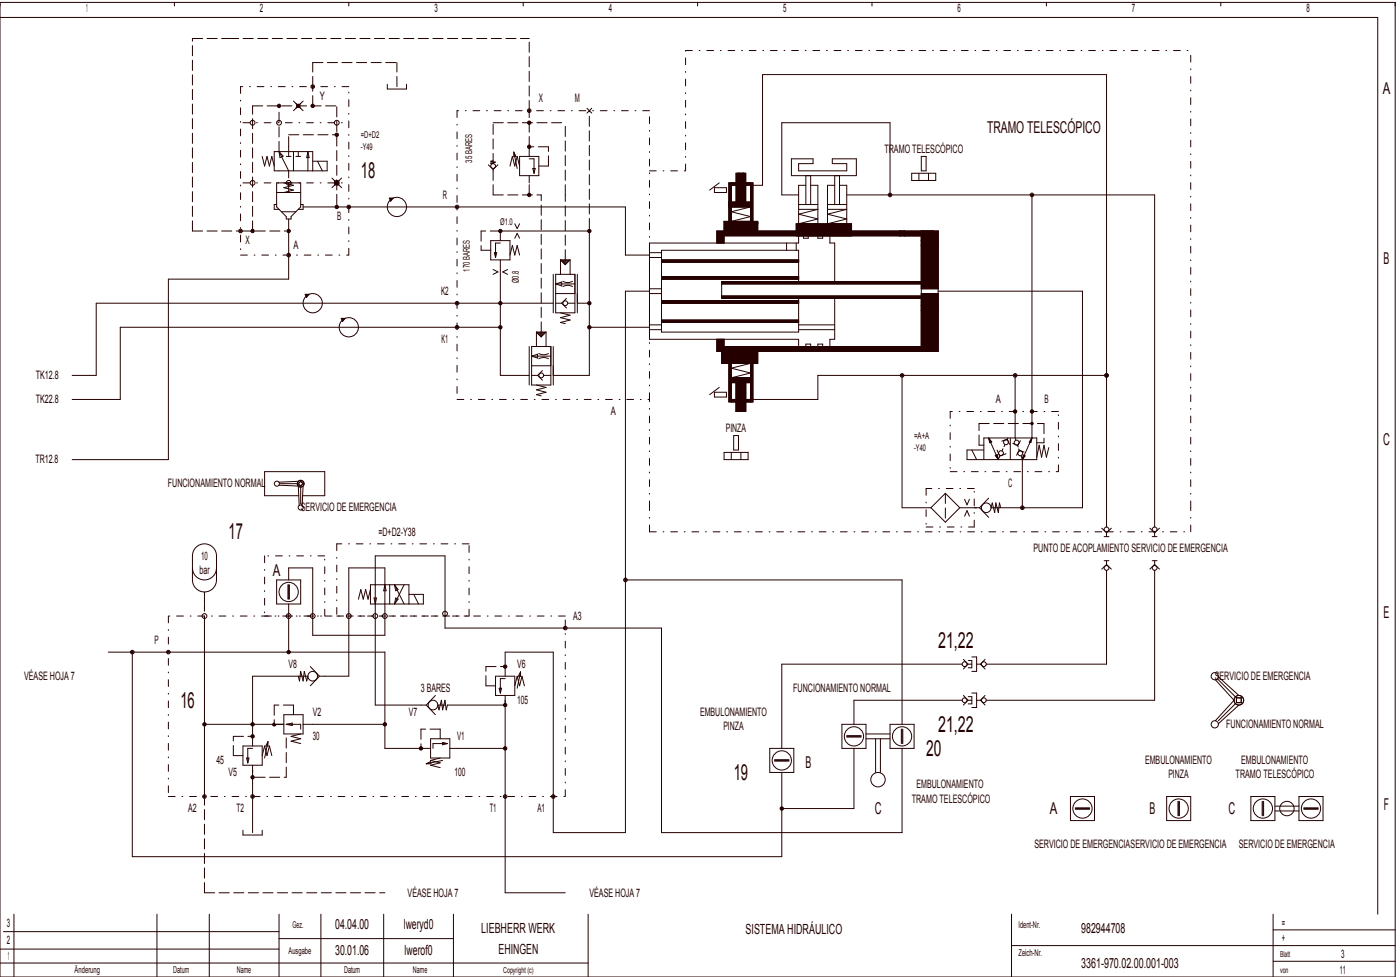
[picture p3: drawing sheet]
<svg xmlns="http://www.w3.org/2000/svg" width="582mm" height="406mm" viewBox="0 0 582 406" stroke-linecap="round" stroke-linejoin="round" font-family="sans-serif">
<g fill="none" stroke="#240000" stroke-width=".42">
<path d="M244 45l2 2M246 45l-2 2M203 68.5l2 1.9M205 66.8l-1 .2 2 .4-2 .4 1 .2M205 70.4v.6M207 68.5l-2 1.9M212 69l1-4 1 4 1-4 1 4M213.6 63.2l.9 1.8-.9 .1zM213.6 63.2l1.4 6.8M216 65h8v8h-8zM220 61v4M220 73v3"/>
<path d="M220 66h2v6M221.5 70h1l-.5 2zM204 100h8v8h-8zM208 96v4M214 93l1 2 1-2M214 99l1-2 1 2M205 112l2 1-2 1M205.5 105h1l-.5 2zM208 108v4M208 101h-2v6M211 112l-2 1 2 1M212 106l1-4 1 4 1-4 1 4"/>
<path d="M230 114v16M231 114h8v16h-8zM231 118h8M231 118l2.5-.8v1.6zM233 108h4M233 108v6M233 108l2 2 2-2M233.5 108l1.5 1.5 1.6-1.5M234 116.9l2.3 .5 1.7-.5M234 119.1l2.3-.5 1.7 .5M234.1 108.1l.9 .9M234.7 108l.3 .5"/>
<path d="M235.5 108l-.5 .4M235.9 108.1l-.9 .8M237 108v6M240 114v16M223 138h4M223 138v6M223 138l2 2 2-2M223.5 138l1.5 1.5 1.6-1.5M224.1 138.1l.9 .9M224.7 138l.3 .5M225.5 138l-.5 .4M225.9 138.1l-.9 .8"/>
<path d="M227 138v6M231 122h8M231 126h2.5M233 130l4 1-4 1 4 1-4 1 2 .5M233.5 126l2 2M235.5 124l-2 2M236 126h3M220 144v16M221 144h8v16h-8zM221 152h8M221 148h8M221 148l2.5-.8v1.6z"/>
<path d="M221 156h2.5M223 160l4 1-4 1 4 1-4 1 2 .5M223.5 156l2 2M224 146.9l2.3 .5 1.7-.5M224 149.1l2.3-.5 1.7 .5M225.5 154l-2 2M226 156h3M230 144v16M304 159h8M307 159v12h2v-12M312 151h-8v16h3M312 151l-8 2 8 2-8 2h8"/>
<path d="M312 151v16h-3"/>
<circle cx="220" cy="51" r=".7"/>
<circle cx="220" cy="51" r=".5"/>
<circle cx="220" cy="51" r=".2"/>
<circle cx="205" cy="69" r="1"/>
<circle cx="220" cy="61" r=".5"/>
<circle cx="220" cy="61" r=".7"/>
<circle cx="220" cy="61" r=".2"/>
<circle cx="208" cy="96" r=".5"/>
<circle cx="208" cy="96" r=".7"/>
<circle cx="208" cy="96" r=".2"/>
<circle cx="220" cy="81" r=".7"/>
<circle cx="220" cy="81" r=".5"/>
<circle cx="220" cy="81" r=".2"/>
<circle cx="245" cy="96" r=".7"/>
<circle cx="245" cy="96" r=".5"/>
<circle cx="245" cy="96" r=".2"/>
<circle cx="208" cy="126" r=".5"/>
<circle cx="208" cy="126" r=".7"/>
<circle cx="208" cy="126" r=".2"/>
<circle cx="235" cy="126" r="1"/>
<circle cx="245" cy="136" r=".7"/>
<circle cx="245" cy="126" r=".7"/>
<circle cx="245" cy="136" r=".5"/>
<circle cx="245" cy="126" r=".5"/>
<circle cx="245" cy="136" r=".2"/>
<circle cx="245" cy="126" r=".2"/>
<circle cx="225" cy="156" r="1"/>
</g>
<path d="M228 69h-4M228 61h-8M228 69v-8M200 96v8M208 96h-8M200 104h4" fill="none" stroke="#240000" stroke-width=".42" stroke-dasharray="4.2 1.8"/>
<circle cx="303" cy="151" r=".18" fill="#240000"/>
<path d="M303 151h10" fill="none" stroke="#240000" stroke-width=".42"/>
<circle cx="313" cy="151" r=".18" fill="#240000"/>
<g fill="none" stroke="#240000" stroke-width=".42">
<path d="M0 1h580v405h-580zM0 7.2h572.8v372.7M72.5 1v1.5M145 1v1.5M217.5 1v1.5M290 1v1.5M362.5 1v1.5M435 1v1.5M507.5 1v1.5M161 35v2h8v-2M122 42l4 4M126 42l-4 4"/>
<path d="M109 65l1 4 1-4 1 4 1-4 1 4M115 76h10v10l-4 4v1h-2v-1l-4-4zM115 80h10M116 63l4 8M116 63l1.7 1.9-1.3 .6zM118 76l4 1-4 1 4 1-4 1M119 65h2M120 61v4M122 63v8M123 65h2M124 63v2M128 63v8"/>
<path d="M128 63l.5 2.5h-1zM130 67h6v4h-22v-8h16v8M132 67l2 4M138 74l4 4M142 74l-4 4M297 78h5v2h-5zM299 76l-4 3M304 76v16l8-2-8-2 8-2h-9M304 77h2M307 76h-4v16M307 72v12M309 76h4v16"/>
<path d="M309 72v12M309 77h3M312 76v16M313 77h4v-46h143v188M329 66h9v2h-6v3h20v-3h-6v-2h10v7h-27zM335 77h-3v16l8-2-8-2 8-2h-8M335 73v12M337 77h3v16M337 73v12M347 77h-3v16l8-2-8-2 8-2h-8M347 73v12M349 77h3v16"/>
<path d="M349 73v12M379 72h10v3h-10zM382 72v3M383 65h2v6h-2zM386 72v3M115 85h-1v2h2M117 88h6M120 91v25h-50v75h-40M125 85h1v2h-2M126 86h134v20h10M161.9 82.3h1.6l-1.2 1.3zM162.3 82.5h.8l-.6 .7z"/>
<path d="M208 96h37v60h-15M301 97h14v-5h-14v9M301 95h13M303 84h9M306 84v-12h4v12M307 92v5M307 93h8M308 92v1M314 92.5v4.5M315 92.5h-9v4.5M331 98v-5h23v5M332 98v3h-62v40h62v3"/>
<path d="M332 85h8M332 81h-7v-30h45v30M334 98v1h2v-1M340 98v1h2v-1M344 85h8M345 98v3h2v16M352 81h128v138M374 96v2M376 96v2M383 96v50M383 100h7M388 96v2h-87"/>
<path d="M429 81v101M208 112v44h12M270 120h5M270 107h5M270 105h5M275 116h57M275 115h57M275 109h57M275 108h57M298 101v-5h92v50h-92v-5M300 118h83M327 101v3"/>
<path d="M331 101v3M332 117v-13h-57v34h57v-14M383 117h-83v7h83M383 120h7M383 102h7M126.8 122.3h1.7l-1.2 1.3zM127.3 122.5h.8l-.6 .7zM141.9 132.3h1.6l-1.2 1.4zM142.2 132.5h.9l-.6 .7zM208 136h-158v30h-20M230 126h-190v30h-10M240 126h5"/>
<path d="M245 136h25M270 137h5M270 135h5M270 122h5M270 121h-10v225h-30v-75h-20v5M275 126h57M275 125h57M275 134h57M275 133h57M300 123h83M331 125v1M332 137h15"/>
<path d="M332 135h15M347 124v17h-2v3M383 122h7M383 129h7M383 127h7M390 121h60v90h-38l.5-2 1 4 .5-4 1 4 .5-4 .5 2M301 141v5M303 144v2M304 151v16M304 159h8M304 157h8M306 159v12h4v-12"/>
<path d="M308 144v2M310 144v2M312 151v16M315 146v5h-15v-7h88v2M335 144v-1h2v1M340 144v-1h2v1M375 156v55h12M422 156v26M460 156h-120v10h-27M297 163h5v2h-5zM299 161l-4 3M304 166h2"/>
<path d="M306 167h-3v-17h10v17h-3M310 166h2M301 188h10v3h-10zM304 188v3M305 181h2v6h-2zM308 188v3M404 187l2 4M409 187h-7v4h29v-9h-22v9M411 182l.5 2M411.5 184l.8-.4-1.3-1.6 4 9M412 183.6l.1 .1M412 183.6l-.8-1 .4 1.3"/>
<path d="M413.7 189.3l1.3 1.7M414.3 189.1l.5 1.4-.9-1.3M414.5 187l1.1 2.6M414.6 189l-.9 .3 .8-.3 .5 1.9M415.2 190.4l-.2 .5M415.4 190l-.3 .5M415.6 189.6l-.3 .5M416.9 186.5l-.4 .9M417.8 184.7l-.4 .9M418.2 188.6l-2.6 1M418.8 182.5l.9 2.2M418.8 182.5l-2.3 .8"/>
<path d="M419 182l-.2 .5M420 182v9M421 184.2l2.1 1M422 182l.3 .9M423.1 185.2l.2 .6M423.5 186.5l.2 .6M423.7 187.1l-1.1 2.1M423.7 187.1l2 .8M424.2 183.1l-1.1 2.1M424.5 189.3l.5 1.7M425 191v20M425.4 189.1l.7 .4-1.1 1.5z"/>
<path d="M425.6 189.2l-.4 1.3M426 189.4l-.7 1M428.8 182.5l-.5 1.4M428.8 182.4l-.7 1.4M429 182l-4 9M429 182l-1.1 1.7 .6 .3M429 182l-.5 2M436 186l-1 4-1-5-1 5-1-5-1 5M116 201.6l8 .4 .4 8M116.6 201h6.9M124 200l-8 .4M124.2 206h-14.2v-10h25v10h-9.2"/>
<path d="M125 202.5v6.9M125 200l1 1-1 1-1-1zM126 202l-.4 8M387 211l6 6 6-6M387 211l6-6 6 6M399 211h8.2M401 214.5l1-2.3 1 2.3M401 207.5l1 2.3 1-2.3M407.2 211l3.8 4M411 207l-3.8 4M458 219.5l2 1.9M462 219.5l-2 1.9"/>
<path d="M478 219.5l2 1.9M482 219.5l-2 1.9M80 236a5 5 0 0 0 5 5 5 5 0 0 0 5-5M81.8 227.2a5 5 0 0 1 5.3-.7 5 5 0 0 1 2.9 4.5v10a5 5 0 0 1-5 5 5 5 0 0 1-5-5l.1-10.9 .6-1.6zM459 233h2M459 223h2M460 221.4v1.6M460 233v1.6M460 237v39h-50M460 234.6l-2 1.9M460 234.6l2 1.9M479 233h2"/>
<path d="M479 223h2M480 221.4v1.6M480 233v1.6M480 237v54h-70M480 234.6l-2 1.9M480 234.6l2 1.9M85 246v5M85 256v75M115 241h10v10h-10zM119.7 243v6M120 241v-5h10v28h30v-28h-15v45h-12.2M120 243v6"/>
<path d="M120 251v20M120.3 243v6M154 245l-1 4-1-4-1 4-1-4-1 4M155.5 248.5h1l-.5 2.5zM160 243l.5 2.5h-1zM162 243v8M164 243l4 8M164 243l1.5 2-1 .5zM164.5 248.5l1 .5-1.5 2zM168 243l-4 8M170 247h6v4h-22v-8h16v8M172 247l2 4"/>
<path d="M260 241h115v60M45 271h115v40h19M55 271v85h270v-35M129 277l3.8 4M210 277v4M216.4 279.2v1.9l-.9-.1zM216.4 279.2l-1.4 6.8M400 276h-75v35M400.5 274l1.9 2M402.4 276h1.6M402.4 276l-1.9 2M402.5 274.5h1.5v3h-1.5"/>
<path d="M404 273h2v6h-2M406 276h1.6M407.6 276l1.9 2M409.5 274l-1.9 2M118 297h8v8h-8zM124 281l.5 2 .5-4 1 4 .5-4 1 4 .5-2h-23v29M132.8 281l-3.8 4M177.2 293h-21.2v-62h29v30h90v85h100v-35M177.2 293l3.8 4M181 289l-3.8 4M185 293h-3l.5 2 1-4 .5 4 1-4 .5 4 .5-2h24M206 281h8v8h-8z"/>
<path d="M207.5 286h1l-.5 2zM210 282h-2v6M210 289v82h25M214 285l1-4 1 4 1-4 1 4M400 291h-45v10M400.5 289l1.9 2M402.4 291h1.6M402.4 291l-1.9 2M402.5 289.5h1.5v3h-1.5M404 288h2v6h-2M406 291h1.6M407.6 291l1.9 2"/>
<path d="M409.5 289l-1.9 2M505.2 282.5l7.8 8.5-7.8 8.5M506.5 282.5l7 7M506.5 281.2l8.5 7.8M513.5 292.5l-7 7M514 290h2v2h-2zM515 293l-8.5 7.7M85 301h33M101 310h8v8h-8zM102.5 315h1l-.5 2zM105 311h-2v6M105 318v28"/>
<path d="M109 314l1-4 1 4 1-4 1 4M111.4 308.2v1.9l-.9-.1zM111.4 308.2l-1.4 6.8M113.3 301a.7 .7 0 0 0 .7 .7 .7 .7 0 0 0 .7-.7M114 300.5a.5 .5 0 0 0-.5 .5 .5 .5 0 0 0 .5 .5 .5 .5 0 0 0 .5-.5M114 300.8l-.1 .3 .3-.1M119 301h6v2M119 301l2.5-.5v1zM125 305l-4 1 4 1-4 1 4 1M126 301h34M177.2 317.4l1.8-.9 .1 .9zM179 307h8v8h-8z"/>
<path d="M183 315l-4 1 4 1-4 1 4 1M184 308.5l2 .5-2 .5zM184 316l-6.8 1.4M186 309h-6v2M187 311h23M320 311h10v10h-10zM322 316h6M322 315.7h6M322 316.3h6M350 301h10v10h-10zM352 306h6M352 305.7h6"/>
<path d="M352 306.3h6M355 311v25h-30M360 305h10M360 307h10M364 307v14M366 307v14M370 301h10v10h-10zM374.7 303v6M375 303v6M375.3 303v6M445 331h10v10h-10zM447 336h6"/>
<path d="M447 335.7h6M447 336.3h6M485 331h10v10h-10zM489.7 333v6M490 333v6M490.3 333v6M520 331h10v10h-10zM524.7 333v6M525 333v6M525.3 333v6M530 337h10M530 335h10"/>
<path d="M540 331h10v10h-10zM542 336h6M542 335.7h6M542 336.3h6M101 345v2h8v-2M5.8 379.9v26.1M65.2 379.9v26.1M87 379.9v26.1M116 379.9v26.1M133.4 379.9v26.1M159.5 379.9v26.1M188.5 379.9v26.1"/>
<path d="M244.5 379.9v26.1M420.5 379.9v26.1M529.2 379.9v26.1M0 394.4h116M1.4 387.1h114.6M116 390h72.5M420.5 392.9h159.5M529.2 399.5h50.8M529.2 386.4h50.8M0 400.2h244.5"/>
<circle cx="130" cy="36" r=".75"/>
<circle cx="130" cy="36" r=".38"/>
<circle cx="105" cy="51" r="1"/>
<circle cx="116" cy="51" r="1"/>
<circle cx="116" cy="44" r=".7"/>
<circle cx="116" cy="44" r=".5"/>
<circle cx="116" cy="44" r=".2"/>
<circle cx="124" cy="44" r=".5"/>
<circle cx="124" cy="44" r=".7"/>
<circle cx="124" cy="44" r=".2"/>
<circle cx="130" cy="44" r=".5"/>
<circle cx="130" cy="44" r=".7"/>
<circle cx="130" cy="44" r=".2"/>
<circle cx="140" cy="51" r="1"/>
<circle cx="140" cy="56" r=".7"/>
<circle cx="140" cy="56" r=".5"/>
<circle cx="140" cy="56" r=".2"/>
<circle cx="220" cy="46" r=".75"/>
<circle cx="220" cy="46" r=".38"/>
<circle cx="105" cy="76" r="1"/>
<circle cx="120" cy="76" r="1"/>
<circle cx="140" cy="76" r="1"/>
<circle cx="140" cy="76" r=".7"/>
<circle cx="140" cy="76" r=".5"/>
<circle cx="140" cy="76" r=".2"/>
<circle cx="100" cy="96" r=".75"/>
<circle cx="100" cy="96" r=".38"/>
<circle cx="105" cy="96" r=".7"/>
<circle cx="105" cy="96" r=".5"/>
<circle cx="105" cy="96" r=".2"/>
<circle cx="120" cy="96" r=".7"/>
<circle cx="120" cy="96" r=".5"/>
<circle cx="120" cy="96" r=".2"/>
<circle cx="140" cy="86" r=".7"/>
<circle cx="140" cy="86" r=".5"/>
<circle cx="140" cy="86" r=".2"/>
<circle cx="145" cy="86" r=".75"/>
<circle cx="145" cy="86" r=".38"/>
<circle cx="165" cy="86" r="4"/>
<circle cx="190" cy="86" r=".75"/>
<circle cx="190" cy="86" r=".38"/>
<circle cx="370" cy="81" r=".75"/>
<circle cx="370" cy="81" r=".38"/>
<circle cx="429" cy="81" r=".75"/>
<circle cx="429" cy="81" r=".38"/>
<circle cx="120" cy="106" r=".75"/>
<circle cx="120" cy="106" r=".38"/>
<circle cx="130" cy="126" r="4"/>
<circle cx="145" cy="136" r="4"/>
<circle cx="190" cy="136" r=".75"/>
<circle cx="190" cy="126" r=".75"/>
<circle cx="190" cy="126" r=".38"/>
<circle cx="190" cy="136" r=".38"/>
<circle cx="208" cy="136" r=".5"/>
<circle cx="208" cy="136" r=".7"/>
<circle cx="208" cy="136" r=".2"/>
<circle cx="375" cy="156" r=".75"/>
<circle cx="375" cy="156" r=".38"/>
<circle cx="422" cy="156" r=".38"/>
<circle cx="422" cy="156" r=".75"/>
<circle cx="460" cy="156" r=".5"/>
<circle cx="460" cy="156" r=".7"/>
<circle cx="460" cy="156" r=".75"/>
<circle cx="460" cy="156" r=".38"/>
<circle cx="460" cy="156" r=".2"/>
<circle cx="422" cy="171" r=".7"/>
<circle cx="422" cy="171" r=".5"/>
<circle cx="422" cy="171" r=".2"/>
<circle cx="429" cy="171" r=".7"/>
<circle cx="429" cy="171" r=".5"/>
<circle cx="429" cy="176" r=".5"/>
<circle cx="429" cy="176" r=".3"/>
<circle cx="429" cy="171" r=".2"/>
<circle cx="416.1" cy="188.3" r="1"/>
<circle cx="418.2" cy="183.8" r="1"/>
<circle cx="422.6" cy="183.9" r="1"/>
<circle cx="424.1" cy="188.4" r="1"/>
<circle cx="115.1" cy="201" r="1.05"/>
<circle cx="125" cy="201" r="1.4"/>
<circle cx="125" cy="210.9" r="1.05"/>
<circle cx="410" cy="211" r="2"/>
<circle cx="425" cy="211" r=".75"/>
<circle cx="425" cy="211" r=".38"/>
<circle cx="460" cy="220" r="1"/>
<circle cx="480" cy="220" r="1"/>
<circle cx="460" cy="236" r="1"/>
<circle cx="480" cy="236" r="1"/>
<circle cx="85" cy="256" r="1"/>
<circle cx="120" cy="246" r="4"/>
<circle cx="120" cy="256" r="1"/>
<circle cx="130" cy="256" r="1"/>
<circle cx="145" cy="256" r="1"/>
<circle cx="156" cy="256" r="1"/>
<circle cx="160" cy="256" r="1"/>
<circle cx="185" cy="255" r="1"/>
<circle cx="260" cy="241" r=".75"/>
<circle cx="260" cy="241" r=".38"/>
<circle cx="55" cy="271" r=".75"/>
<circle cx="55" cy="271" r=".38"/>
<circle cx="70" cy="271" r=".75"/>
<circle cx="70" cy="271" r=".38"/>
<circle cx="120" cy="271" r=".7"/>
<circle cx="120" cy="271" r=".5"/>
<circle cx="120" cy="271" r=".2"/>
<circle cx="210" cy="277" r=".5"/>
<circle cx="210" cy="277" r=".7"/>
<circle cx="210" cy="277" r=".2"/>
<circle cx="235" cy="261" r=".75"/>
<circle cx="235" cy="261" r=".38"/>
<circle cx="401" cy="276" r="1"/>
<circle cx="409" cy="276" r="1"/>
<circle cx="130" cy="281" r="2"/>
<circle cx="180" cy="293" r="2"/>
<circle cx="210" cy="293" r=".5"/>
<circle cx="210" cy="293" r=".7"/>
<circle cx="210" cy="293" r=".2"/>
<circle cx="401" cy="291" r="1"/>
<circle cx="409" cy="291" r="1"/>
<circle cx="505" cy="281" r="1.5"/>
<circle cx="515" cy="291" r="2"/>
<circle cx="85" cy="301" r=".7"/>
<circle cx="85" cy="301" r=".5"/>
<circle cx="85" cy="301" r=".2"/>
<circle cx="105" cy="301" r=".7"/>
<circle cx="105" cy="306" r=".7"/>
<circle cx="105" cy="306" r=".5"/>
<circle cx="105" cy="301" r=".5"/>
<circle cx="105" cy="306" r=".2"/>
<circle cx="105" cy="301" r=".2"/>
<circle cx="160" cy="301" r=".5"/>
<circle cx="160" cy="301" r=".7"/>
<circle cx="160" cy="301" r=".2"/>
<circle cx="175" cy="311" r=".5"/>
<circle cx="175" cy="311" r=".7"/>
<circle cx="175" cy="311" r=".2"/>
<circle cx="210" cy="311" r=".5"/>
<circle cx="210" cy="311" r=".7"/>
<circle cx="210" cy="311" r=".2"/>
<circle cx="325" cy="316" r="4"/>
<circle cx="355" cy="306" r="4"/>
<circle cx="375" cy="306" r="4"/>
<circle cx="505" cy="301" r="1.5"/>
<circle cx="85" cy="331" r=".75"/>
<circle cx="85" cy="331" r=".38"/>
<circle cx="105" cy="323" r=".7"/>
<circle cx="105" cy="331" r=".75"/>
<circle cx="105" cy="323" r=".5"/>
<circle cx="105" cy="331" r=".38"/>
<circle cx="105" cy="323" r=".2"/>
<circle cx="210" cy="331" r=".75"/>
<circle cx="210" cy="331" r=".38"/>
<circle cx="230" cy="331" r=".75"/>
<circle cx="230" cy="331" r=".38"/>
<circle cx="325" cy="336" r=".7"/>
<circle cx="325" cy="336" r=".5"/>
<circle cx="325" cy="336" r=".2"/>
<circle cx="365" cy="324" r="3"/>
<circle cx="450" cy="336" r="4"/>
<circle cx="490" cy="336" r="4"/>
<circle cx="525" cy="336" r="4"/>
<circle cx="535" cy="336" r="3"/>
<circle cx="545" cy="336" r="4"/>
</g>
<g fill="#240000" stroke="#240000" stroke-width=".42">
<path d="M303 151h10z"/>
<path d="M312 151h1v16h-1z"/>
<path d="M303 151h1v16h-1z"/>
<path d="M303 150h10v1h-10z"/>
<path d="M304 157h8v2h-8z"/>
<path d="M306 159h4v12h-4z"/>
<path d="M304 166h2v1h-2z"/>
<path d="M310 166h2v1h-2z"/>
<path d="M314 92.5h1v4.5h-1z"/>
<path d="M306 92.5h8v4.5h-8z"/>
<path d="M301 92h6v5h-6z"/>
<path d="M308 92h7v1h-7z"/>
<path d="M307 92h1v1h-1z"/>
<path d="M312 76h1v16h-1z"/>
<path d="M303 76h1v16h-1z"/>
<path d="M309 72h1v12h-1z"/>
<path d="M306 72h1v12h-1z"/>
<path d="M307 72h2v12h-2z"/>
<path d="M309 76h3v1h-3z"/>
<path d="M304 76h2v1h-2z"/>
<path d="M298 141h3v5h-3z"/>
<path d="M298 96h3v5h-3z"/>
<path d="M301 96h73v2h-73z"/>
<path d="M376 96h12v2h-12z"/>
<path d="M303 144h5v2h-5z"/>
<path d="M310 144h78v2h-78z"/>
<path d="M383 129h7v17h-7z"/>
<path d="M383 122h7v5h-7z"/>
<path d="M383 96h7v4h-7z"/>
<path d="M383 102h7v18h-7z"/>
<path d="M275 108h57v1h-57z"/>
<path d="M275 133h57v1h-57z"/>
<path d="M383 127h7v2h-7z"/>
<path d="M383 100h7v2h-7z"/>
<path d="M374 96h2v2h-2z"/>
<path d="M300 117h83v1h-83z"/>
<path d="M300 123h83v1h-83z"/>
<path d="M275 115h57v1h-57z"/>
<path d="M275 125h56v1h-56z"/>
<path d="M331 125h1v1h-1z"/>
<path d="M300 144h3v2h-3z"/>
<path d="M308 144h2v2h-2z"/>
<path d="M300 146h15v5h-15z"/>
<path d="M303 84h9v2h-9z"/>
<path d="M331 93h23v5h-23z"/>
</g>
<g fill="none" stroke="#240000" stroke-width=".42" stroke-dasharray="4.2 1.8">
<path d="M80 16h15M95 16h125M130 36v-10M130 26h35M165 36v-10M105 44h35M120 56h20M130 44v-8M205 51h30M220 46v-30M116 63v-19M120 80v-9"/>
<path d="M120 61v-5M205 68v-17M220 61v-15M80 96v-80M80 96h20M100 96h19M105 96v-52M140 85v-41M205 81v-10M205 81h20M220 81v-5M235 81v-30"/>
<path d="M245 95v-49M235 108v-27M225 138v-57M407 176h27M434 176v8M407 185v-9M409 185h-2M434 184h-3M393 205v12M202 277h8M114 293v8M122 293h-8"/>
<path d="M122 293v4M202 285h4M202 285v-8M97 314h4M97 306h8M97 314v-8M114 301h4M175 303v8M183 303v4M183 303h-8M106 323h13M119 323v-18"/>
<path d="M85 371v-40M85 371h75"/>
</g>
<g fill="none" stroke="#240000" stroke-width=".42" stroke-dasharray="2.8 2.8 .4 2.8">
<path d="M100 36v70M145 36h-45M285 21h210M101 51h43M190 46v120M270 46h-80M101 76h43M270 71h15M285 71v-50M100 106h45M145 106v-70M190 166h80"/>
<path d="M270 166v-120M395 171v25M440 171h-45M395 196h45M440 196v-25M270 211v-45M385 203v16M385 219h20M405 219v-16M405 203h-20M495 211v-190M110 231v25"/>
<path d="M135 231h-25M140 226v30M195 226h-55M270 221v-10M270 221h189M460 221h35M495 221v-10M70 256v75M85 254v-3M110 256h25M135 256v-25M140 256h55"/>
<path d="M195 256v-30M235 256h-165M70 331h165M235 331v-75"/>
</g>
<g font-size="9.2" fill="#240000">
<text x="150" y="74.1">18</text>
<text x="95" y="224.1">17</text>
<text x="390" y="269.1">21,22</text>
<text x="75" y="294.1">16</text>
<text x="390" y="304.1">21,22</text>
<text x="385" y="314.1">20</text>
<text x="305" y="324.1">19</text>
</g>
<g font-size="6.8" fill="#240000">
<text x="574.9" y="39.2">A</text>
<text x="410.3" y="55.2">TRAMO TELESCÓPICO</text>
<text x="575.2" y="109.5">B</text>
<text x="575" y="184.9">C</text>
<text x="113.5" y="239.2">A</text>
<text x="575.2" y="256.7">E</text>
<text x="334.8" y="319.2">B</text>
<text x="363.7" y="338.2">C</text>
<text x="436.5" y="338.2">A</text>
<text x="477.8" y="338.2">B</text>
<text x="510.7" y="338.2">C</text>
<text x="575.3" y="336.5">F</text>
</g>
<g font-size="5.8" fill="#240000">
<text x="139.4" y="386.2">04.04.00</text>
<text x="167.9" y="386.2">lweryd0</text>
<text x="200.1" y="387.6">LIEBHERR WERK</text>
<text x="309.9" y="387.9">SISTEMA HIDRÁULICO</text>
<text x="449.5" y="387.6">982944708</text>
<text x="139.4" y="397">30.01.06</text>
<text x="168.2" y="397">lwerof0</text>
<text x="207.3" y="396.3">EHINGEN</text>
<text x="449.5" y="402.1">3361­970.02.00.001­003</text>
</g>
<g font-size="4.8" fill="#240000">
<text x="35.9" y="5.1">1</text>
<text x="108" y="5.1">2</text>
<text x="180.6" y="5.1">3</text>
<text x="253" y="5.1">4</text>
<text x="325.6" y="5.1">5</text>
<text x="398" y="5.1">6</text>
<text x="470.6" y="5.1">7</text>
<text x="543.1" y="5.1">8</text>
<text x="133" y="41.6">Y</text>
<text x="224" y="42.6">X</text>
<text x="239" y="42.6">M</text>
<text x="367.7" y="63.6">TRAMO TELESCÓPICO</text>
<text x="184.1" y="82.6">R</text>
<text x="140.2" y="91.6">B</text>
<text x="102" y="101.6">X</text>
<text x="122" y="103.6">A</text>
<text x="183.4" y="122.6">K2</text>
<text x="183.6" y="142.6">K1</text>
<text x="14.9" y="157.6">TK12.8</text>
<text x="14.9" y="167.6">TK22.8</text>
<text x="414" y="167.6">A</text>
<text x="434.2" y="167.6">B</text>
<text x="254" y="172.6">A</text>
<text x="301.7" y="179.6">PINZA</text>
<text x="14.8" y="192.6">TR12.8</text>
<text x="69.8" y="202.6">FUNCIONAMIENTO NORMAL</text>
<text x="419.1" y="202.6">C</text>
<text x="125" y="212.6">SERVICIO DE EMERGENCIA</text>
<text x="157.3" y="222.6">=D+D2­Y38</text>
<text x="83.6" y="232.6">10</text>
<text x="429.6" y="229.6">PUNTO DE ACOPLAMIENTO SERVICIO DE EMERGENCIA</text>
<text x="82.9" y="238.5">bar</text>
<text x="238.2" y="257.6">A3</text>
<text x="64.2" y="267.6">P</text>
<text x="120" y="277.6">V8</text>
<text x="215" y="277.6">V6</text>
<text x="10" y="282.6">VÉASE HOJA 7</text>
<text x="175" y="287.6">3 BARES</text>
<text x="329.8" y="287.6">FUNCIONAMIENTO NORMAL</text>
<text x="505" y="282.6">SERVICIO DE EMERGENCIA</text>
<text x="215" y="292.6">105</text>
<text x="130" y="297.6">V2</text>
<text x="170" y="297.6">V7</text>
<text x="291" y="297.6">EMBULONAMIENTO</text>
<text x="300.7" y="303.5">PINZA</text>
<text x="509.8" y="302.6">FUNCIONAMIENTO NORMAL</text>
<text x="130" y="307.6">30</text>
<text x="190" y="307.6">V1</text>
<text x="90" y="317.6">45</text>
<text x="476" y="317.6">EMBULONAMIENTO</text>
<text x="516" y="317.6">EMBULONAMIENTO</text>
<text x="95" y="322.6">V5</text>
<text x="189" y="322.6">100</text>
<text x="485.7" y="323.5">PINZA</text>
<text x="513.7" y="323.5">TRAMO TELESCÓPICO</text>
<text x="381" y="327.6">EMBULONAMIENTO</text>
<text x="379" y="333.5">TRAMO TELESCÓPICO</text>
<text x="78.2" y="337.6">A2</text>
<text x="98.4" y="337.6">T2</text>
<text x="203.6" y="337.6">T1</text>
<text x="223.4" y="337.6">A1</text>
<text x="430" y="352.6">SERVICIO DE EMERGENCIASERVICIO DE EMERGENCIA</text>
<text x="515" y="352.6">SERVICIO DE EMERGENCIA</text>
<text x="169.5" y="372.6">VÉASE HOJA 7</text>
<text x="245" y="372.6">VÉASE HOJA 7</text>
<text x="2.9" y="385.1">3</text>
<text x="532.9" y="385.1">=</text>
<text x="2.9" y="392.4">2</text>
<text x="532.8" y="391.7">+</text>
<text x="3.2" y="398.9">1</text>
<text x="557.5" y="398.2">3</text>
<text x="556.9" y="404.7">11</text>
</g>
<g font-size="3.9" fill="#240000">
<text x="150" y="57.3">=D+D2</text>
<text x="150" y="62.4">­Y49</text>
<text x="196.3" y="67.6" transform="rotate(-90 196.3 67.6)">35 BARES</text>
<text x="207.9" y="93.3">Ø1.0</text>
<text x="195.3" y="112.9" transform="rotate(-90 195.3 112.9)">170 BARES</text>
<text x="215.7" y="117.7" transform="rotate(-90 215.7 117.7)">Ø0.8</text>
<text x="380" y="182.3">=A+A</text>
<text x="380" y="187.4">­Y40</text>
<text x="121.6" y="385.5">Gez.</text>
<text x="423.4" y="385.5">Ident­Nr.</text>
<text x="119.9" y="396.4">Ausgabe</text>
<text x="423.4" y="397.1">Zeich­Nr.</text>
<text x="31" y="404.4">Änderung</text>
<text x="72" y="404.4">Datum</text>
<text x="98.4" y="404.4">Name</text>
<text x="143" y="404.4">Datum</text>
<text x="171.7" y="404.4">Name</text>
</g>
<g font-size="3.4" fill="#240000">
<text x="532.1" y="397.7">Blatt</text>
<text x="209.2" y="404.3">Copyright (c)</text>
<text x="532.1" y="404.3">von</text>
</g>
</svg>
